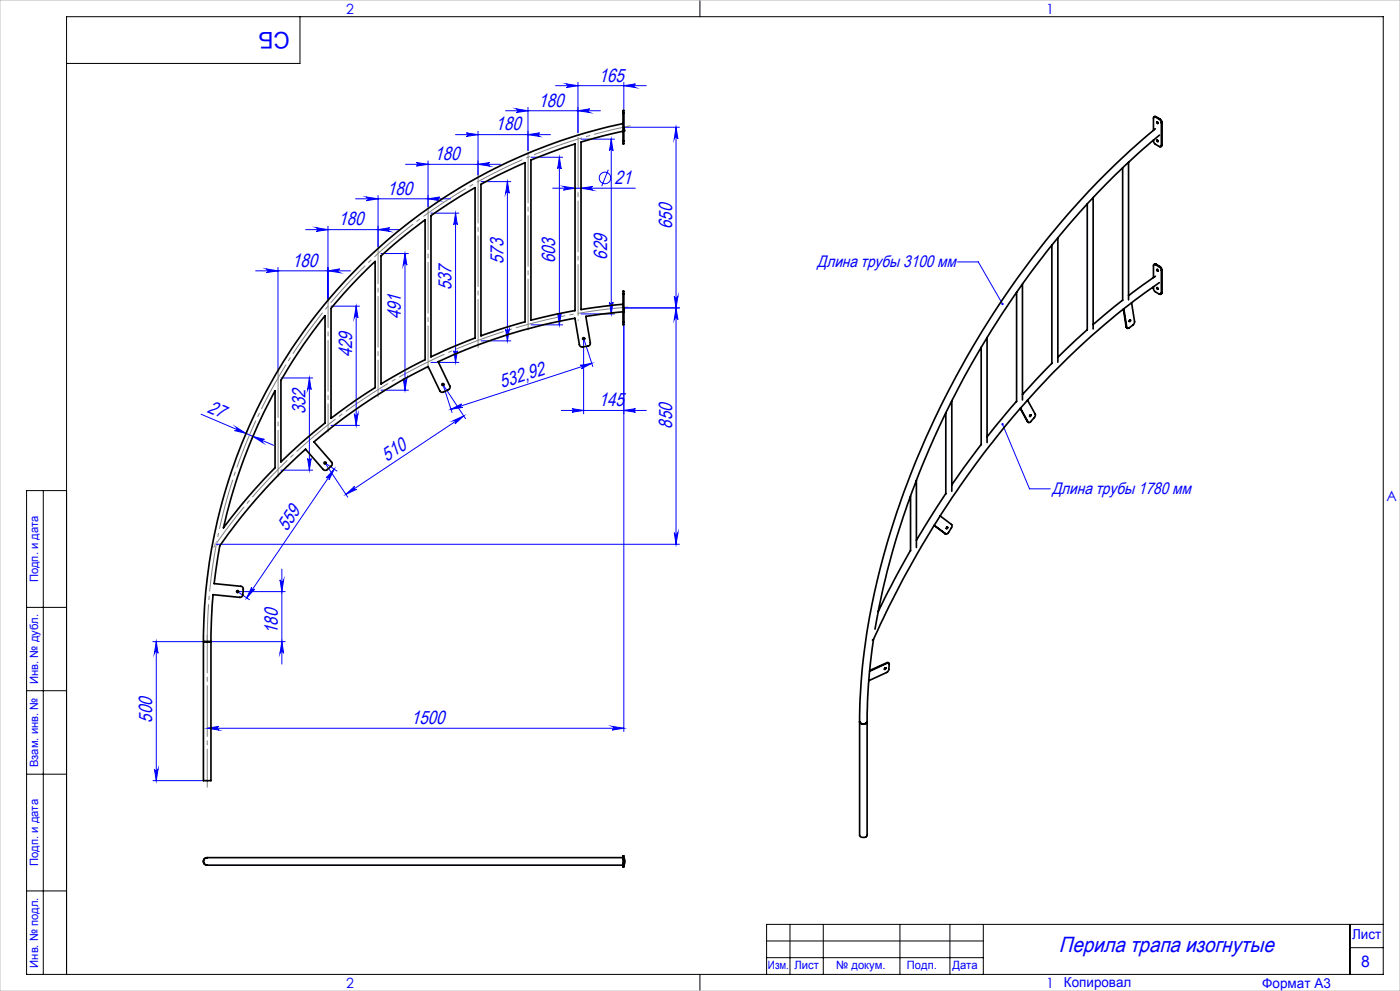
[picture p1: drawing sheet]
<svg xmlns="http://www.w3.org/2000/svg" width="420mm" height="297mm" viewBox="0 0 420 297" stroke-linecap="round" stroke-linejoin="round" font-family="sans-serif">
<g fill="none" stroke="#00f" stroke-width=".3">
<path d="M139.9 39.8l3.5 .6-3.5 .5a.53 .53 0 0 0 .5-.5 .53 .53 0 0 0-.5-.6zM143.4 39.3v13.1M151.7 33.2h28.4M154.9 32.6l3.5 .6-3.5 .5a.55 .55 0 0 0 .5-.5 .55 .55 0 0 0-.5-.6zM158.4 32.2v12.9M166.7 25.7h27.2M169.9 25.1l3.5 .6-3.5 .5a.55 .55 0 0 0 .5-.5 .55 .55 0 0 0-.5-.6zM173.4 33.2l3.5-.6a.55 .55 0 0 0-.5 .6 .55 .55 0 0 0 .5 .5zM173.4 24.7v15M187.1 24.7v13.4M187.1 25.7l3.5-.6a.55 .55 0 0 0-.5 .6 .55 .55 0 0 0 .5 .5zM187.2 38.1h16.6"/>
<path d="M202.8 38.1v125M202.8 38.1l.6 3.5a.55 .55 0 0 0-.6-.5 .55 .55 0 0 0-.5 .5zM106.7 59.6h28.4M109.9 59.1l3.5 .5-3.5 .5a.55 .55 0 0 0 .5-.5 .55 .55 0 0 0-.5-.5zM113.4 58.6v15.4M121.7 49.2h28.4M124.9 48.7l3.5 .5-3.5 .6a.53 .53 0 0 0 .5-.6 .53 .53 0 0 0-.5-.5zM128.4 59.6l3.5-.5a.55 .55 0 0 0-.5 .5 .55 .55 0 0 0 .5 .5zM128.4 48.2v13.7M136.7 40.4h28.4M143.4 49.2l3.5-.5a.53 .53 0 0 0-.5 .5 .53 .53 0 0 0 .5 .6zM144.3 54.4h8.9"/>
<path d="M152.2 54.4l.6 3.5a.55 .55 0 0 0-.6-.5 .55 .55 0 0 0-.5 .5zM152.2 54.4v47.8M158.4 40.4l3.5-.6a.53 .53 0 0 0-.5 .6 .53 .53 0 0 0 .5 .5zM159.3 47.1h9.5M165.8 56.4h24.8M167.8 47.1v50.3M167.8 47.1l.5 3.5a.53 .53 0 0 0-.5-.5 .53 .53 0 0 0-.5 .5zM169 55.9l3.5 .5-3.5 .6a.55 .55 0 0 0 .5-.6 .55 .55 0 0 0-.5-.5zM174.3 56.4l3.5-.5a.55 .55 0 0 0-.5 .5 .55 .55 0 0 0 .5 .6zM174.3 41.7h10.1M182.5 50.9l-2 4.9M183.4 41.7l.5 3.5a.53 .53 0 0 0-.5-.5 .53 .53 0 0 0-.6 .5z"/>
<path d="M183.4 41.7v52.4M91.7 68.8h28.4M94.9 68.3l3.5 .5-3.5 .6a.55 .55 0 0 0 .5-.6 .55 .55 0 0 0-.5-.5zM98.4 67.8v21.9M113.4 68.8l3.5-.5a.55 .55 0 0 0-.5 .5 .55 .55 0 0 0 .5 .6zM114.3 76h8.2M121.5 76l.6 3.5a.55 .55 0 0 0-.6-.5 .55 .55 0 0 0-.5 .5zM121.5 76v40.9M129.3 63.9h8.4M136.7 63.9l.5 3.5a.53 .53 0 0 0-.5-.5 .53 .53 0 0 0-.6 .5zM136.7 63.9v44.7M287.2 78.5h6.3l7.2 12.6"/>
<path d="M76.7 81.2h28.4M79.9 80.6l3.5 .6-3.5 .5a.55 .55 0 0 0 .5-.5 .55 .55 0 0 0-.5-.6zM83.4 80.1v31.2M98.4 81.2l3.5-.6a.55 .55 0 0 0-.5 .6 .55 .55 0 0 0 .5 .5zM99.3 91.8h8.5M106.9 91.8l.5 3.4a.55 .55 0 0 0-.6-.5 .55 .55 0 0 0-.5 .5zM106.9 91.8v35.7M151.7 98.7a.55 .55 0 0 0 .5 .5 .55 .55 0 0 0 .6-.5l-.6 3.5zM159.3 97.4h9.5M167.3 93.9a.53 .53 0 0 0 .5 .5 .53 .53 0 0 0 .5-.5l-.5 3.5zM174.3 94.1h10.1M182.8 90.6a.53 .53 0 0 0 .6 .5 .53 .53 0 0 0 .5-.5l-.5 3.5z"/>
<path d="M187.1 92.3v126.9M202.3 88.8a.55 .55 0 0 0 .5 .5 .55 .55 0 0 0 .6-.5l-.6 3.5zM202.8 92.3l.6 3.5a.55 .55 0 0 0-.6-.5 .55 .55 0 0 0-.5 .5zM203.8 92.3h-16.6M84.3 113.3h9.5M92.8 113.3l.5 3.5a.53 .53 0 0 0-.5-.5 .53 .53 0 0 0-.5 .5zM92.8 113.3v27.6M114.3 116.9h8.2M121 113.4a.55 .55 0 0 0 .5 .6 .55 .55 0 0 0 .6-.6l-.6 3.5zM129.3 108.6h8.4M136.1 105.1a.53 .53 0 0 0 .6 .5 .53 .53 0 0 0 .5-.5l-.5 3.5zM144.3 102.2h8.9"/>
<path d="M174 109.5l3.5-.6-3.2 1.6a.54 .54 0 0 0 .4-.6 .54 .54 0 0 0-.7-.4zM175.1 101.5v22.5M175.1 101.5l2.7 8.4M177.5 108.9l-42.2 13.8M60.3 124.1l13.5 5.8M70.8 128l3 1.9-3.4-.9a.56 .56 0 0 0 .7-.3 .56 .56 0 0 0-.3-.7zM73.8 129.9l2.1 .9M74.2 129l-.4 .9M75.9 130.8l3.4 .9a.54 .54 0 0 0-.7 .3 .54 .54 0 0 0 .3 .7zM75.9 130.8l-.4 .9M75.9 130.8l6.2 2.7M92.3 137.4a.53 .53 0 0 0 .5 .5 .53 .53 0 0 0 .5-.5l-.5 3.5z"/>
<path d="M99.3 127.5h8.5M106.3 124a.55 .55 0 0 0 .5 .5 .55 .55 0 0 0 .6-.5l-.5 3.5zM135.3 122.7l3.2-1.6a.54 .54 0 0 0-.4 .6 .54 .54 0 0 0 .7 .4zM135.6 123.6l-2.7-8.4 6.8 10.3M135.9 126.1l3.2-1.5-2.6 2.4a.54 .54 0 0 0 .1-.7 .54 .54 0 0 0-.7-.2zM139.1 124.6l-35.3 23.6M168.4 123h25.5M171.6 122.5l3.5 .5-3.5 .5a.53 .53 0 0 0 .5-.5 .53 .53 0 0 0-.5-.5zM187.1 123l3.5-.5a.53 .53 0 0 0-.5 .5 .53 .53 0 0 0 .5 .5zM300.7 127.1l8.2 19.4h6.2M84.3 140.9h9.5M100.3 140.6l-1.6 3.2a.53 .53 0 0 0-.1-.7 .53 .53 0 0 0-.8 .1z"/>
<path d="M100.3 140.6l-26.3 38.6M101.1 141.2l-3.6-2.4 6.8 10.2M103.8 148.2l2.6-2.4a.53 .53 0 0 0-.2 .7 .53 .53 0 0 0 .8 .1zM202.3 159.6a.55 .55 0 0 0 .5 .5 .55 .55 0 0 0 .6-.5l-.6 3.5zM64.9 163.1h138.9M75.5 176a.53 .53 0 0 0 .2 .7 .53 .53 0 0 0 .7-.1l-2.4 2.6zM84 173.8a.55 .55 0 0 0 .5 .5 .55 .55 0 0 0 .6-.5l-.5 3.5zM84.6 170.6v28.4M85.5 177.3h-14.2l3.5 2.4M45.9 192.3h15.1M46.9 192.3l.5 3.5a.55 .55 0 0 0-.5-.5 .55 .55 0 0 0-.6 .5zM46.9 192.3v41.7"/>
<path d="M63.3 192.3h22.2M84.6 192.3l.5 3.5a.55 .55 0 0 0-.6-.5 .55 .55 0 0 0-.5 .5zM62.2 218.3h124.9M62.2 218.3l3.5-.6a.55 .55 0 0 0-.5 .5 .55 .55 0 0 0 .5 .6zM183.7 217.7l3.4 .6-3.4 .5a.55 .55 0 0 0 .5-.6 .55 .55 0 0 0-.5-.5zM45.9 234h15.1M46.3 230.5a.55 .55 0 0 0 .6 .5 .55 .55 0 0 0 .5-.5l-.5 3.5z"/>
<circle cx="181.5" cy="53.3" r="1.72"/>
</g>
<path d="M189.1 37.7a157.6 157.6 0 0 0-126.9 154.6" fill="none" stroke="#808080" stroke-width=".3" stroke-dasharray="15.2 1.3 1.3 1.3" stroke-dashoffset="4" stroke-linecap="butt"/>
<path d="M189.2 92a166.8 166.8 0 0 0-125.5 72.7" fill="none" stroke="#808080" stroke-width=".3" stroke-dasharray="15.2 1.3 1.3 1.3" stroke-dashoffset="-.7" stroke-linecap="butt"/>
<g fill="none" stroke="#c0c0c0" stroke-width=".7" stroke-linecap="butt">
<path d="M186.7 38.1h.9M186.8 37.8l.7 .7M187.1 37.6v1M187.5 37.8l-.7 .7M186.7 92.3h.9M186.8 91.9l.7 .7M187.1 91.8v1M187.5 91.9l-.7 .7M132.4 115.2h1M132.5 114.9l.7 .7M132.9 114.8v.9M133.2 114.9l-.7 .7"/>
<path d="M174.6 101.5h1M174.7 101.1l.7 .7M175.1 101v1M175.4 101.1l-.7 .7M97 138.7h1M97.2 138.4l.7 .7M97.5 138.3v.9M97.9 138.4l-.7 .7M64.4 163.1h1M64.5 162.8l.7 .7M64.9 162.6v1M65.2 162.8l-.7 .7"/>
<path d="M70.8 177.3h1M70.9 176.9l.7 .8M71.3 176.8v1M71.6 176.9l-.7 .8"/>
</g>
<path d="M62.2 190.3v45.6" fill="none" stroke="#808080" stroke-width=".3" stroke-dasharray="15.2 1.3 1.3 1.3" stroke-dashoffset="3.8"/>
<path d="M173.4 96.1v-56.4" fill="none" stroke="#808080" stroke-width=".3" stroke-dasharray="15.2 1.3 1.3 1.3" stroke-dashoffset="-1.5"/>
<path d="M128.4 110.6v-48.7" fill="none" stroke="#808080" stroke-width=".3" stroke-dasharray="15.2 1.3 1.3 1.3" stroke-dashoffset="2.3"/>
<path d="M143.4 104.2v-51.8" fill="none" stroke="#808080" stroke-width=".3" stroke-dasharray="15.2 1.3 1.3 1.3" stroke-dashoffset=".8"/>
<path d="M83.4 142.9v-31.7" fill="none" stroke="#808080" stroke-width=".3" stroke-dasharray="15.2 1.3 1.3 1.3" stroke-dashoffset="1.3"/>
<path d="M98.4 129.5v-39.8" fill="none" stroke="#808080" stroke-width=".3" stroke-dasharray="15.2 1.3 1.3 1.3" stroke-dashoffset="6.8"/>
<path d="M158.4 99.4v-54.3" fill="none" stroke="#808080" stroke-width=".3" stroke-dasharray="15.2 1.3 1.3 1.3" stroke-dashoffset="-.4"/>
<path d="M113.4 118.9v-44.9" fill="none" stroke="#808080" stroke-width=".3" stroke-dasharray="15.2 1.3 1.3 1.3" stroke-dashoffset="4.2"/>
<g fill="none" stroke="#000" stroke-width=".3">
<path d="M90 5v14h-70M210 0v5M13 147v145M20 147h-12v145h407v-287h-395v287M8 182h12M8 207h12M8 232h12M8 267h12M237 277v15M247 277v15M270 277v15M285 277v15"/>
<path d="M295 277v15M405 277v15M415 277h-185v15M210 292v5M230 282h65M230 287h65M405 284h10"/>
</g>
<path d="M0 0h420v297h-420z" fill="none" stroke="#c0c0c0" stroke-width=".3"/>
<g fill="#00f">
<path d="M300.5 90.8v.5l.4 .1-.2-.3 .2 .3 .2-.1-.1-.5zM300.5 126.9a.35 .35 0 0 0 .1 .6 .35 .35 0 0 0 .5-.4 .35 .35 0 0 0-.5-.3l.1 .3-.1-.3z"/>
<path d="M187.1 25.7l3.5-.6a.55 .55 0 0 0-.5 .6 .55 .55 0 0 0 .5 .5zM169.9 25.1l3.5 .6-3.5 .5a.55 .55 0 0 0 .5-.5 .55 .55 0 0 0-.5-.6zM183.7 217.7l3.4 .6-3.4 .5a.55 .55 0 0 0 .5-.6 .55 .55 0 0 0-.5-.5zM62.2 218.3l3.5-.6a.55 .55 0 0 0-.5 .5 .55 .55 0 0 0 .5 .6z"/>
<path d="M171.6 122.5l3.5 .5-3.5 .5a.53 .53 0 0 0 .5-.5 .53 .53 0 0 0-.5-.5zM187.1 123l3.5-.5a.53 .53 0 0 0-.5 .5 .53 .53 0 0 0 .5 .5z"/>
<path d="M135.3 122.7l3.2-1.6a.54 .54 0 0 0-.4 .6 .54 .54 0 0 0 .7 .4zM174 109.5l3.5-.6-3.2 1.6a.54 .54 0 0 0 .4-.6 .54 .54 0 0 0-.7-.4z"/>
<path d="M135.9 126.1l3.2-1.5-2.6 2.4a.54 .54 0 0 0 .1-.7 .54 .54 0 0 0-.7-.2zM103.8 148.2l2.6-2.4a.53 .53 0 0 0-.2 .7 .53 .53 0 0 0 .8 .1z"/>
<path d="M100.3 140.6l-1.6 3.2a.53 .53 0 0 0-.1-.7 .53 .53 0 0 0-.8 .1zM75.5 176a.53 .53 0 0 0 .2 .7 .53 .53 0 0 0 .7-.1l-2.4 2.6z"/>
<path d="M202.3 159.6a.55 .55 0 0 0 .5 .5 .55 .55 0 0 0 .6-.5l-.6 3.5zM202.8 92.3l.6 3.5a.55 .55 0 0 0-.6-.5 .55 .55 0 0 0-.5 .5z"/>
<path d="M202.8 38.1l.6 3.5a.55 .55 0 0 0-.6-.5 .55 .55 0 0 0-.5 .5zM202.3 88.8a.55 .55 0 0 0 .5 .5 .55 .55 0 0 0 .6-.5l-.6 3.5zM84 173.8a.55 .55 0 0 0 .5 .5 .55 .55 0 0 0 .6-.5l-.5 3.5zM84.6 192.3l.5 3.5a.55 .55 0 0 0-.6-.5 .55 .55 0 0 0-.5 .5z"/>
<path d="M75.9 130.8l3.4 .9a.54 .54 0 0 0-.7 .3 .54 .54 0 0 0 .3 .7zM70.8 128l3 1.9-3.4-.9a.56 .56 0 0 0 .7-.3 .56 .56 0 0 0-.3-.7z"/>
<path d="M158.4 40.4l3.5-.6a.53 .53 0 0 0-.5 .6 .53 .53 0 0 0 .5 .5zM139.9 39.8l3.5 .6-3.5 .5a.53 .53 0 0 0 .5-.5 .53 .53 0 0 0-.5-.6zM113.4 68.8l3.5-.5a.55 .55 0 0 0-.5 .5 .55 .55 0 0 0 .5 .6zM94.9 68.3l3.5 .5-3.5 .6a.55 .55 0 0 0 .5-.6 .55 .55 0 0 0-.5-.5zM98.4 81.2l3.5-.6a.55 .55 0 0 0-.5 .6 .55 .55 0 0 0 .5 .5zM79.9 80.6l3.5 .6-3.5 .5a.55 .55 0 0 0 .5-.5 .55 .55 0 0 0-.5-.6z"/>
<path d="M169 55.9l3.5 .5-3.5 .6a.55 .55 0 0 0 .5-.6 .55 .55 0 0 0-.5-.5zM174.3 56.4l3.5-.5a.55 .55 0 0 0-.5 .5 .55 .55 0 0 0 .5 .6z"/>
<path d="M173.4 33.2l3.5-.6a.55 .55 0 0 0-.5 .6 .55 .55 0 0 0 .5 .5zM154.9 32.6l3.5 .6-3.5 .5a.55 .55 0 0 0 .5-.5 .55 .55 0 0 0-.5-.6zM143.4 49.2l3.5-.5a.53 .53 0 0 0-.5 .5 .53 .53 0 0 0 .5 .6zM124.9 48.7l3.5 .5-3.5 .6a.53 .53 0 0 0 .5-.6 .53 .53 0 0 0-.5-.5z"/>
<path d="M128.4 59.6l3.5-.5a.55 .55 0 0 0-.5 .5 .55 .55 0 0 0 .5 .5zM109.9 59.1l3.5 .5-3.5 .5a.55 .55 0 0 0 .5-.5 .55 .55 0 0 0-.5-.5z"/>
<path d="M167.3 93.9a.53 .53 0 0 0 .5 .5 .53 .53 0 0 0 .5-.5l-.5 3.5zM167.8 47.1l.5 3.5a.53 .53 0 0 0-.5-.5 .53 .53 0 0 0-.5 .5zM121 113.4a.55 .55 0 0 0 .5 .6 .55 .55 0 0 0 .6-.6l-.6 3.5zM121.5 76l.6 3.5a.55 .55 0 0 0-.6-.5 .55 .55 0 0 0-.5 .5zM106.3 124a.55 .55 0 0 0 .5 .5 .55 .55 0 0 0 .6-.5l-.5 3.5zM106.9 91.8l.5 3.4a.55 .55 0 0 0-.6-.5 .55 .55 0 0 0-.5 .5zM92.3 137.4a.53 .53 0 0 0 .5 .5 .53 .53 0 0 0 .5-.5l-.5 3.5zM92.8 113.3l.5 3.5a.53 .53 0 0 0-.5-.5 .53 .53 0 0 0-.5 .5z"/>
<path d="M151.7 98.7a.55 .55 0 0 0 .5 .5 .55 .55 0 0 0 .6-.5l-.6 3.5zM152.2 54.4l.6 3.5a.55 .55 0 0 0-.6-.5 .55 .55 0 0 0-.5 .5z"/>
<path d="M182.8 90.6a.53 .53 0 0 0 .6 .5 .53 .53 0 0 0 .5-.5l-.5 3.5zM183.4 41.7l.5 3.5a.53 .53 0 0 0-.5-.5 .53 .53 0 0 0-.6 .5zM136.1 105.1a.53 .53 0 0 0 .6 .5 .53 .53 0 0 0 .5-.5l-.5 3.5zM136.7 63.9l.5 3.5a.53 .53 0 0 0-.5-.5 .53 .53 0 0 0-.6 .5z"/>
<path d="M46.9 192.3l.5 3.5a.55 .55 0 0 0-.5-.5 .55 .55 0 0 0-.6 .5zM46.3 230.5a.55 .55 0 0 0 .6 .5 .55 .55 0 0 0 .5-.5l-.5 3.5z"/>
</g>
<g fill="none" stroke="#000" stroke-width=".5">
<path d="M186.9 39.3l-12.6 3.3v50.2l12.6-1.6M186.9 37a158.7 158.7 0 0 0-125.9 155.3M186.9 34v-.9h.2v.9M186.9 34v8.3M186.9 34h.2M187.1 38.1l.3 1.1-.3 .1M187.1 34v8.3M346.6 38.6a254.2 254.2 0 0 0-63.5 81.4 234.3 234.3 0 0 0-24.5 80.9l-.6 8.7-.1 6.7M346.6 35.1a.37 .37 0 0 0-.4-.1 .37 .37 0 0 0-.2 .4v3.6M346.6 35.1l1.2 .7M346.8 35h-.6M346.8 35l-.2 .1"/>
<path d="M346.8 35l1.2 .7M347.2 36.5l.2 .4M347.8 35.8l.4 .4 .2 .6M348 35.7l.4 .4 .2 .6M348 35.7l-.2 .1M348.4 36.8v6.8M348.6 36.7v6.8M348.6 36.7l-.2 .1M144.3 55.2l6.5-3.4 6.7-3v47.6l-13.2 4.2zM159.3 48l13.2-4.9v50l-13.2 2.9zM186.9 42.3v.8h.2v-.8M186.9 42.3h.2"/>
<path d="M327.9 59.2v39.4M336.8 50.3v39.7M338.6 48.6v41.2M346 42l.4 1.1 1.4 .8a.37 .37 0 0 0 .4 .1 .37 .37 0 0 0 .2-.4M347.1 42l.2 .1 .1 .4-.3-.2zM347.2 42l.2 .4M347.8 40.5a250.8 250.8 0 0 0-63 81.2 240 240 0 0 0-22.3 66.9M348.6 43.5l-.4 .5M348.6 43.5l-.2 .1M114.3 76.7l5.9-5.1 7.3-5.7v41.9l-6 3.1-7.2 4.2zM129.3 64.6l6.5-4.3 6.7-4.1v45.1l-7 2.8-6.2 2.9zM315.6 73.4v35.5l-8.9 9.3"/>
<path d="M317.4 71.3v37.2M326.2 61.1v37.8M346.6 79.3a.37 .37 0 0 0-.4 0 .37 .37 0 0 0-.2 .4v3.5M346.6 79.3l1.2 .7M346.8 79.2l-.6 .1M346.8 79.2l-.2 .1M346.8 79.2l1.2 .7M347.8 80l.6 1M348 79.9l.4 .4 .2 .6M348 79.9l-.2 .1M97.5 94.6l-.1 32.3a159.9 159.9 0 0 0-13.1 11.5v-24.4a161.4 161.4 0 0 1 13.2-19.4zM110.5 80.3l2-2v37.9l-6.2 4.1-7 5.1v-33a151.7 151.7 0 0 1 11.2-12.1z"/>
<path d="M172.5 95.4a163.8 163.8 0 0 0-41.1 13l3.5 7.3a.81 .81 0 0 1-.4 1.1l-1.5 .7a.81 .81 0 0 1-1.1-.4l-3.5-7.2a163.8 163.8 0 0 0-34.2 22.5l5.3 6.1a.86 .86 0 0 1-.1 1.2l-1.3 1.1a.85 .85 0 0 1-1.2-.1l-5.2-6.1a165.7 165.7 0 0 0-25.8 29l-1.7 11.3 8 .8a.79 .79 0 0 1 .8 .9l-.2 1.7a.79 .79 0 0 1-.9 .7l-8-.8-.6 14.1M186.9 93.4l-11.1 1.4 1.3 8a.85 .85 0 0 1-.7 .9l-1.6 .3a.84 .84 0 0 1-1-.7l-1.3-7.9M186.9 88.1v-.8h.2v.8M186.9 96.4v.9h.2v-.9M186.9 88.1h.2M186.9 96.4h.2M186.9 88.1v8.3M187.1 92.3v1.1M187.1 88.1v8.3M305 87.6v32.8M306.7 85.1v34.8M326.2 98.8l-8.8 8.3"/>
<path d="M336.8 90l-8.9 7.2M337 92.6l.9 5.4M337.1 92.5l.9 5.6M337.9 98l.3 .4M337.9 98l.1 .1M338.9 96l.3-.1-.3 .5-.1-.1zM339 95.9l-.3 .4M339 95.8v.1M339.5 90.7l.9 5.7-.3 .8-1.4 1.1a.39 .39 0 0 1-.4 .1 .39 .39 0 0 1-.3-.3M346 85.9l.3 1.3 1.5 1a.37 .37 0 0 0 .4 0 .37 .37 0 0 0 .2-.4M346.6 82.8l-8 5.8M347.1 86.2l.2 .1 .1 .4-.3-.2z"/>
<path d="M347.2 80.7l.2 .5M347.2 86.2l.2 .4M347.8 84.7a237.4 237.4 0 0 0-60.9 62.7 289.3 289.3 0 0 0-24.9 44.3M348.4 81v6.8M348.6 87.7l-.4 .5M348.6 80.9l-.2 .1M348.6 87.7l-.2 .1M348.6 80.9v6.8M82.5 117.1l-.1 23.2a170.5 170.5 0 0 0-15.4 17.9 158 158 0 0 1 15.5-41.1zM294.4 104.1v29.2M296.1 101.1v31.5M308.3 119.9l2.3 4.4-.1 .6-1.3 1.5-.4 .2-.4-.1"/>
<path d="M283.7 123.7v24.4M285.5 120.2v27M294.4 133.2l-8.9 12.1M305 120.3l-8.9 10.6M306.1 122.4l2.2 4M306.1 122.3l2.3 4.2M308.3 126.4l.1 .1M308.4 126.5l.1 .1M309.1 124.4h.2v.2l-.3 .2zM309.1 124.4l-.2 .3M309.1 124.3v.1M273.2 148.7v16.4"/>
<path d="M274.9 143.9v20.2M280.2 157.5l3.3 2.4M280.3 157.4l3.4 2.6M282 154.6l3.6 2.8v.5l-1 1.7-.5 .4h-.4M283.5 159.9l.2 .1M283.7 147.9l-8.8 14M284.1 158l-.2 .4M273.2 165l-4.9 8.7-4.8 9.6M61 192.3v41.7h2.3v-41.7M61 192.3h2.3M261.7 191.8h.3M262 191.7l-1.5 13.6-.4 11"/>
<path d="M266.1 198.6l.5 .1M266.1 198.6l.1 .1M266.1 198.6l-5.2 2.4M266.2 198.7a.36 .36 0 0 1 .5 0 .36 .36 0 0 1 .1 .4l-.2 1.6-.4 .7-5.6 2.6M266.2 198.7l-5.3 2.5M257.9 216.3a1.32 1.32 0 0 0 2.2 0M257.9 216.3v34a1.32 1.32 0 0 0 2.2 0v-34M265.5 200.2l.2 .1-.3 .4zM265.6 200.2h.1M265.6 200.2l-.3 .4M186.9 257h-122.6a3.9 3.9 0 0 0-3.1 .6 1.36 1.36 0 0 0 .3 1.5 1.36 1.36 0 0 0 1.6 .2h123.8M186.9 257.3v-.8h.2v.8"/>
<path d="M186.9 259v.8h.2v-.8M186.9 257.3v1.7M186.9 257.3h.2M186.9 259h.2M187.1 257l.3 .9-.3 1.4M187.1 257.3l.2 .4-.2 1.3M187.1 257.3v1.7"/>
<circle cx="347.3" cy="36.8" r=".24"/>
<circle cx="347.3" cy="81" r=".24"/>
<circle cx="132.9" cy="115.2" r=".3"/>
<circle cx="175.1" cy="101.5" r=".3"/>
<circle cx="97.5" cy="138.8" r=".28"/>
<circle cx="284.1" cy="158.3" r=".25"/>
<circle cx="71.2" cy="177.3" r=".29"/>
</g>
<text font-size="6.9" fill="#00f" x="86.9" y="9.4" transform="rotate(-180 86.9 9.4)">СБ</text>
<text font-size="6.6" fill="#00f" x="317.7" y="285.4">Перила трапа изогнутые</text>
<g font-size="5.7" fill="#00f">
<text x="179.6" y="24.4">165</text>
<text x="161.5" y="31.9">180</text>
<text x="148.7" y="39.1">180</text>
<text x="130.4" y="48">180</text>
<text x="116.1" y="58.3">180</text>
<text x="184.4" y="55.2">21</text>
<text x="101.5" y="67.6">180</text>
<text x="201.6" y="68.6" transform="rotate(-90 201.6 68.6)">650</text>
<text x="182.2" y="77.9" transform="rotate(-90 182.2 77.9)">629</text>
<text x="87.7" y="79.9">180</text>
<text x="151" y="79.1" transform="rotate(-90 151 79.1)">573</text>
<text x="166.6" y="78.9" transform="rotate(-90 166.6 78.9)">603</text>
<text x="135.4" y="87" transform="rotate(-90 135.4 87)">537</text>
<text x="120.3" y="95.8" transform="rotate(-90 120.3 95.8)">491</text>
<text x="105.6" y="107.1" transform="rotate(-90 105.6 107.1)">429</text>
<text x="150.6" y="116.4" transform="rotate(-18 150.6 116.4)">532,92</text>
<text x="62" y="123.5" transform="rotate(23 62 123.5)">27</text>
<text x="91.6" y="124.2" transform="rotate(-90 91.6 124.2)">332</text>
<text x="179.6" y="121.8">145</text>
<text x="201.6" y="128.4" transform="rotate(-90 201.6 128.4)">850</text>
<text x="116.1" y="138.5" transform="rotate(-34 116.1 138.5)">510</text>
<text x="86" y="159.3" transform="rotate(-56 86 159.3)">559</text>
<text x="83.3" y="190" transform="rotate(-90 83.3 190)">180</text>
<text x="45.7" y="216.6" transform="rotate(-90 45.7 216.6)">500</text>
<text x="123.3" y="217">1500</text>
</g>
<g font-size="5" fill="#00f">
<text x="245.2" y="80.1">Длина трубы 3100 мм</text>
<text x="315.6" y="148.1">Длина трубы 1780 мм</text>
</g>
<text font-size="4.8" fill="#00f" x="408.3" y="289.7">8</text>
<g font-size="4.2" fill="#00f">
<text x="103.8" y="4.2">2</text>
<text x="313.8" y="4.2">1</text>
<text x="415.9" y="150.2">A</text>
<text x="103.8" y="296.2">2</text>
<text x="313.8" y="296.2">1</text>
</g>
<g font-size="4.1" fill="#00f">
<text x="405.6" y="281.5">Лист</text>
<text x="319.2" y="295.9">Копировал</text>
<text x="378.7" y="296">Формат А3</text>
</g>
<g font-size="3.4" fill="#00f">
<text x="11.4" y="174.5" transform="rotate(-90 11.4 174.5)">Подп. и дата</text>
<text x="11.4" y="205" transform="rotate(-90 11.4 205)">Инв. № дубл.</text>
<text x="11.4" y="229.9" transform="rotate(-90 11.4 229.9)">Взам. инв. №</text>
<text x="11.4" y="259.5" transform="rotate(-90 11.4 259.5)">Подп. и дата</text>
<text x="11.4" y="290" transform="rotate(-90 11.4 290)">Инв. № подл.</text>
<text x="230.4" y="290.4">Изм.</text>
<text x="238.3" y="290.4">Лист</text>
<text x="250.9" y="290.4">№ докум.</text>
<text x="272.1" y="290.4">Подп.</text>
<text x="285.7" y="290.5">Дата</text>
</g>
</svg>
